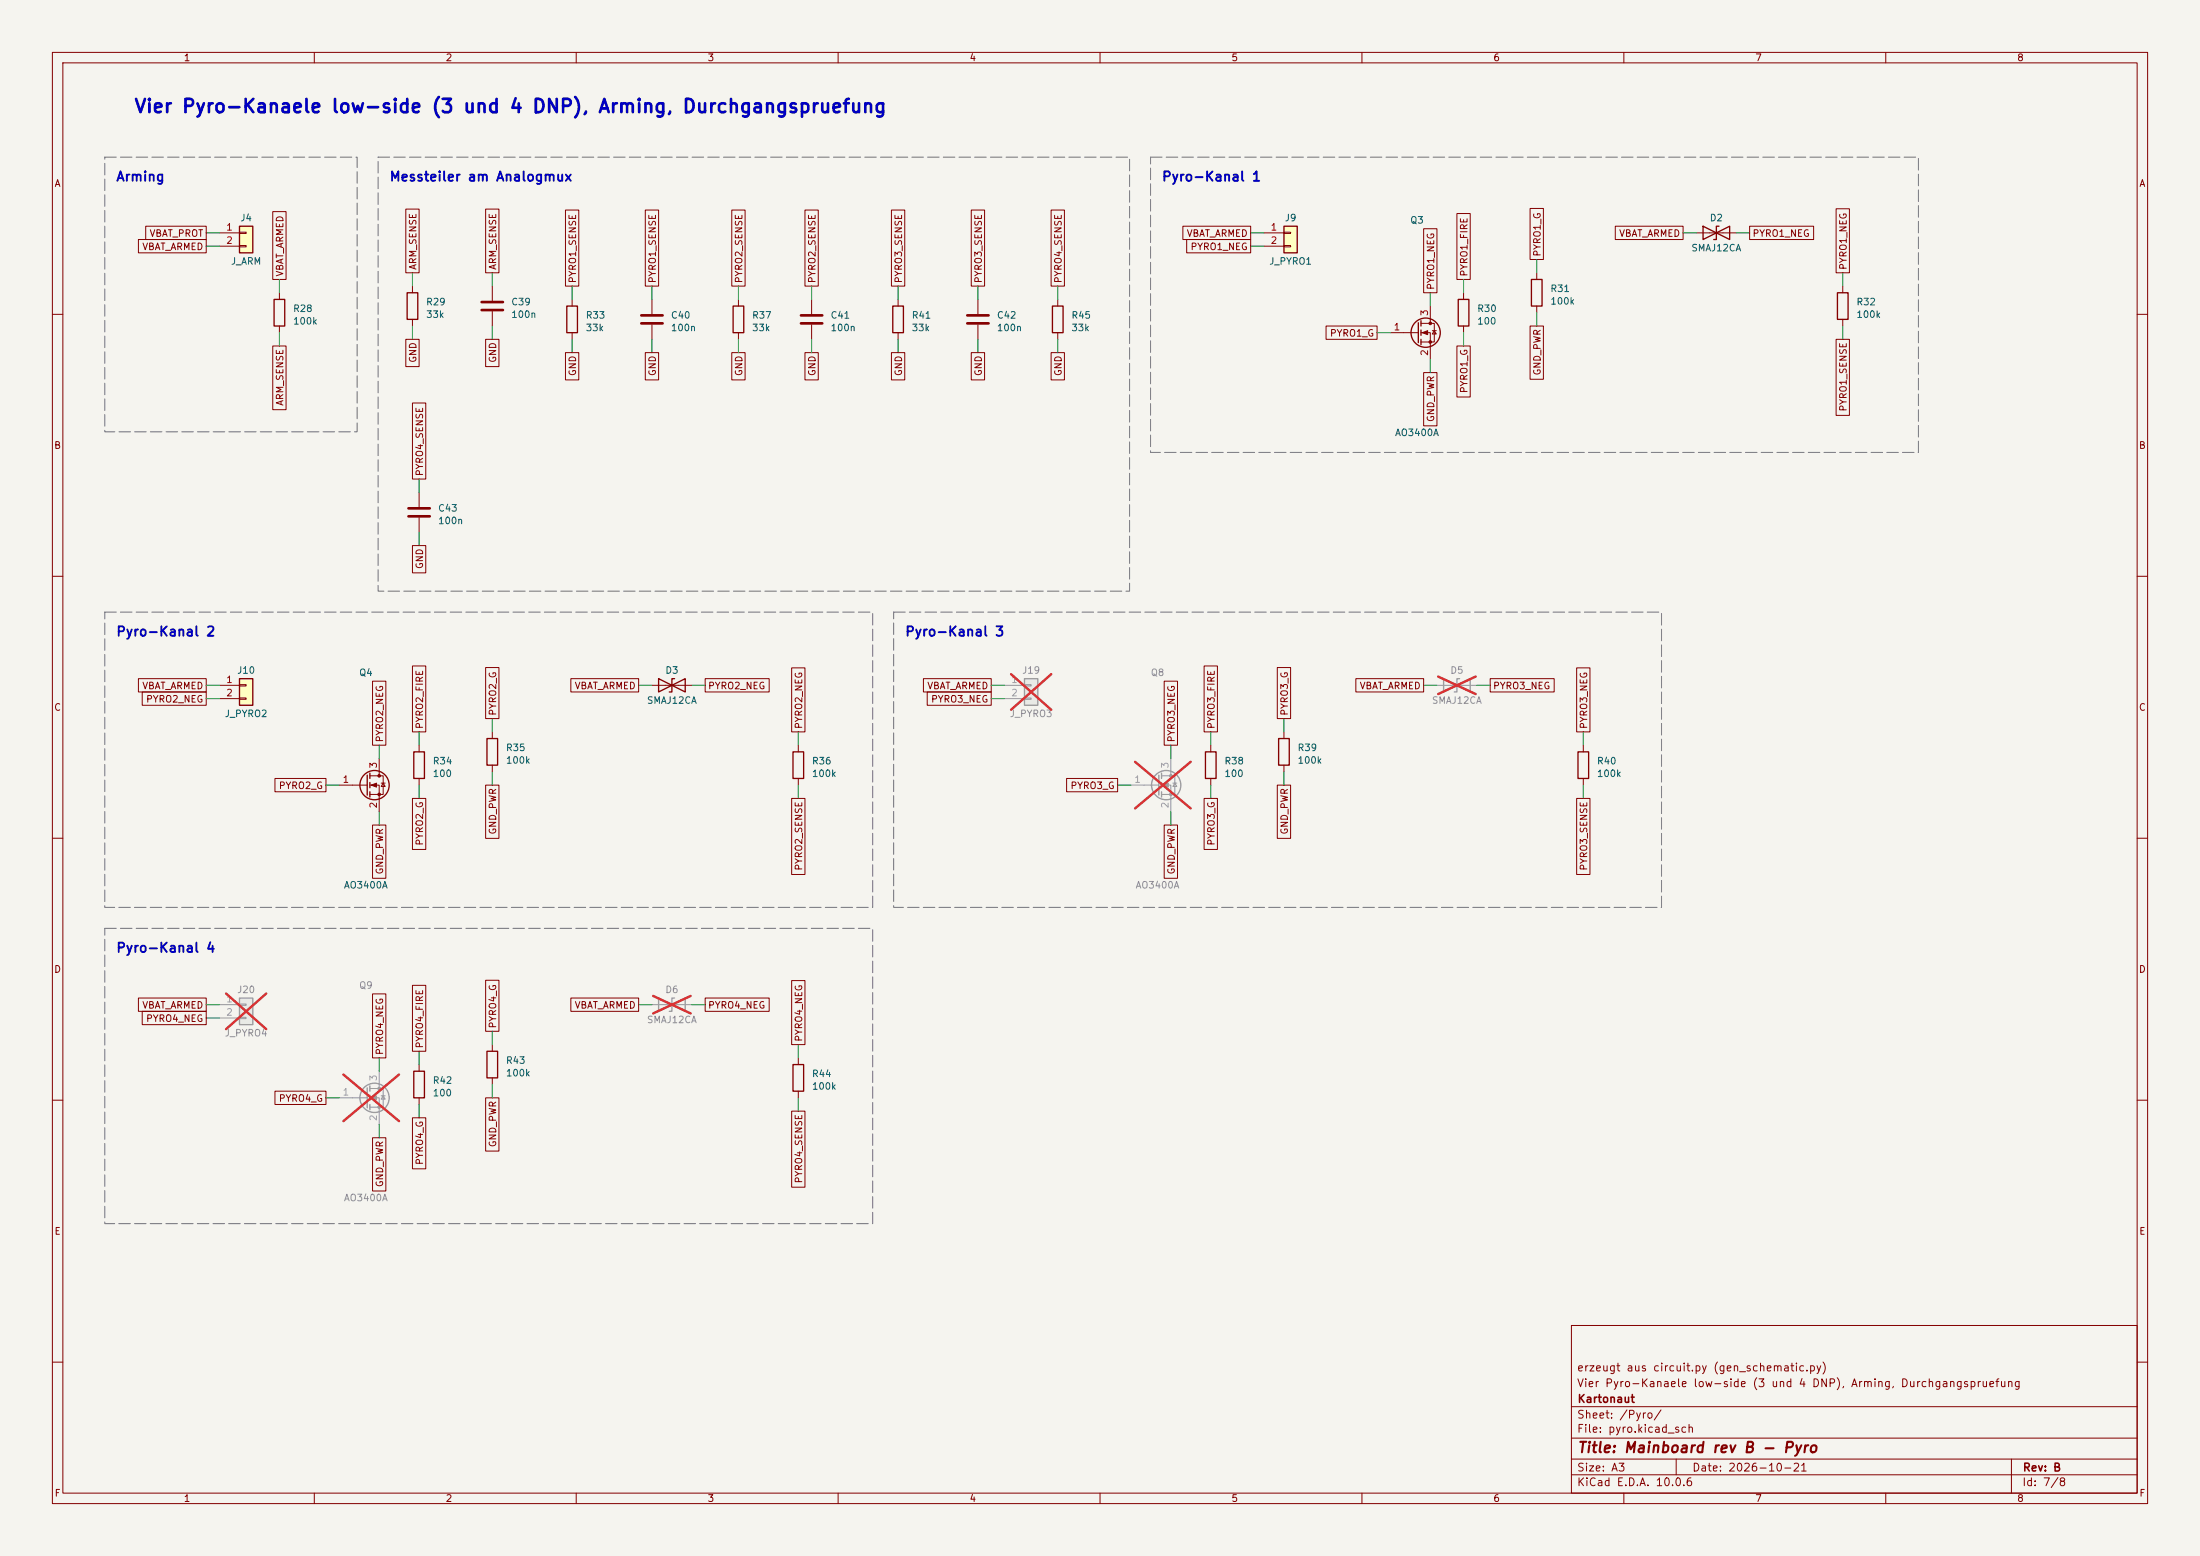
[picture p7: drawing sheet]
<svg xmlns="http://www.w3.org/2000/svg" width="420mm" height="297mm" viewBox="0 0 420 297" stroke-linecap="round" stroke-linejoin="round" font-family="sans-serif">
<path d="M0 0h420v297h-420z" fill="#f5f4ef" stroke="#f5f4ef" stroke-width=".19"/>
<g fill="none" stroke="#840000" stroke-width=".19">
<path d="M10 10h400v277h-400zM12 12h396v273h-396zM60 10v2M110 10v2M160 10v2M210 10v2M260 10v2M310 10v2M360 10v2M141 57.2v1.2M154.9 57.2v2.7M10 60h2"/>
<path d="M141 63.5v1.3M154.9 62v2.8M408 60h2M10 110h2M408 110h2M10 160h2M408 160h2M10 210h2M152.4 201.9v1.3M152.4 208.3v1.3M408 210h2M300 253h108v32h-108z"/>
<path d="M10 260h2M300 278.5h108M300 274.5h108M300 268.5h108M320 278.5v3M384 278.5v6.5M408 260h2M60 285v2M110 285v2M160 285v2M210 285v2M260 285v2"/>
<path d="M300 281.5h108M310 285v2M360 285v2"/>
</g>
<path d="M140 58.4h2v5.1h-2zM151.4 203.2h2v5.1h-2z" fill="none" stroke="#840000" stroke-width=".25"/>
<path d="M152.9 60.2h4.1M152.9 61.7h4.1" fill="none" stroke="#840000" stroke-width=".51"/>
<g fill="none" stroke="#9c9b98" stroke-width=".25">
<path d="M221.2 148v3.8M221.7 147.6v1M221.7 149.4v1M221.7 151.1v1"/>
<circle cx="222.6" cy="149.9" r="2.79"/>
</g>
<path d="M215.9 149.9h5.3M221.7 148.1h2.6v3.5h-2.6M221.7 149.9h1.8v5M223.5 144.8v3.3M223.9 149.5h.8M224.3 149.5l.4 .6h-.8z" fill="none" stroke="#9c9b98" stroke-width=".19"/>
<g fill="#9c9b98" stroke="#9c9b98" stroke-width=".19">
<path d="M222 149.9l1-.4v.7z"/>
<circle cx="223.5" cy="148.1" r=".25"/>
<circle cx="223.5" cy="151.6" r=".25"/>
</g>
<path d="M216.7 145.4l10.6 8.9M227.3 145.4l-10.6 8.9" fill="none" stroke="#e12e31" stroke-width=".46"/>
<path d="M195.6 129.5h2.5v5.1h-2.5z" fill="#ebeae8"/>
<g fill="none" stroke="#9c9b98" stroke-width=".25">
<path d="M195.6 129.5h2.5v5.1h-2.5zM125.7 190.5v2.5l5.1-2.5v2.5zM128.8 190.5h-.5v2.5h-.5M70.1 207.6v3.9M70.6 207.3v1M70.6 209v1.1M70.6 210.8v1"/>
<circle cx="71.5" cy="209.5" r="2.79"/>
</g>
<path d="M191.8 130.8h3.8M191.8 133.4h3.8M195.6 130.7h1.2v.2h-1.2zM195.6 133.2h1.2v.3h-1.2zM124.5 191.8h7.6M64.8 209.6h5.3M70.6 207.8h2.6v3.5h-2.6M70.6 209.6h1.8v5M72.4 204.5v3.3M72.8 209.2h.7M73.2 209.2l.3 .6h-.7z" fill="none" stroke="#9c9b98" stroke-width=".19"/>
<path d="M193 128.7l7.7 6.8M200.7 128.7l-7.7 6.8M124.7 190.1l7.2 3.3M131.9 190.1l-7.2 3.3M65.6 205.1l10.6 8.9M76.2 205.1l-10.6 8.9" fill="none" stroke="#e12e31" stroke-width=".46"/>
<g fill="none" stroke="#840000" stroke-width=".25">
<path d="M108.2 58.4h2v5.1h-2zM278.4 57.2h2v5h-2zM350.8 55.9h2v5.1h-2zM270.8 61.6v3.8M271.3 61.2v1M271.3 63v1M271.3 64.8v1M70.1 148v3.8M70.6 147.6v1M70.6 149.4v1M70.6 151.1v1M79 143.5h2v5.1h-2z"/>
<path d="M93 141h2v5.1h-2zM230.1 143.5h2.1v5.1h-2.1zM244.1 141h2v5.1h-2zM301.2 143.5h2.1v5.1h-2.1z"/>
<circle cx="272.2" cy="63.5" r="2.79"/>
<circle cx="71.5" cy="149.9" r="2.79"/>
</g>
<g fill="none" stroke="#840000" stroke-width=".19">
<path d="M109.2 57.2v1.2M124.5 57.2v2.7M273 58.4v3.3M279.4 55.9v1.3M351.8 54.6v1.3M109.2 63.5v1.3M124.5 62v2.8M265.4 63.5h5.4M271.3 61.7h2.5v3.6h-2.5M271.3 63.5h1.7v5.1M273.4 63.1h.8M273.8 63.1l.4 .7h-.8z"/>
<path d="M279.4 62.2v1.3M351.8 61v1.2M94 139.7v1.3M245.1 139.7v1.3M64.8 149.9h5.3M70.6 148.1h2.6v3.5h-2.6M70.6 149.9h1.8v5M72.4 144.8v3.3M72.8 149.5h.7M73.2 149.5l.3 .6h-.7zM80 142.2v1.3M80 148.6v1.3"/>
<path d="M94 146.1v1.2M231.1 142.2v1.3M231.1 148.6v1.3M245.1 146.1v1.2M302.3 142.2v1.3M302.3 148.6v1.3"/>
</g>
<g fill="#840000" stroke="#840000" stroke-width=".19">
<path d="M70.9 149.9l1-.4v.7z"/>
<path d="M271.5 63.5l1-.4v.8z"/>
<circle cx="72.4" cy="148.1" r=".25"/>
<circle cx="72.4" cy="151.6" r=".25"/>
<circle cx="273" cy="61.7" r=".25"/>
<circle cx="273" cy="65.3" r=".25"/>
</g>
<g fill="#9c9b98" stroke="#9c9b98" stroke-width=".19">
<path d="M70.9 209.6l1-.4v.7z"/>
<circle cx="72.4" cy="207.8" r=".25"/>
<circle cx="72.4" cy="211.3" r=".25"/>
</g>
<path d="M122.4 60.2h4.1M122.4 61.7h4.1" fill="none" stroke="#840000" stroke-width=".51"/>
<path d="M45.7 190.5h2.6v5.1h-2.6z" fill="#ebeae8"/>
<path d="M45.7 190.5h2.6v5.1h-2.6z" fill="none" stroke="#9c9b98" stroke-width=".25"/>
<path d="M41.9 191.8h3.8M41.9 194.3h3.8M45.7 191.6h1.3v.3h-1.3zM45.7 194.2h1.3v.2h-1.3z" fill="none" stroke="#9c9b98" stroke-width=".19"/>
<path d="M43.2 189.6l7.6 6.8M50.8 189.6l-7.6 6.8" fill="none" stroke="#e12e31" stroke-width=".46"/>
<path d="M170.4 58.4h2.1v5.1h-2.1zM200.9 58.4h2v5.1h-2zM151.4 143.5h2v5.1h-2z" fill="none" stroke="#840000" stroke-width=".25"/>
<path d="M171.4 57.2v1.2M201.9 57.2v1.2M171.4 63.5v1.3M201.9 63.5v1.3M152.4 142.2v1.3M152.4 148.6v1.3" fill="none" stroke="#840000" stroke-width=".19"/>
<path d="M45.7 129.5h2.6v5.1h-2.6z" fill="#ffffc2"/>
<path d="M77.7 55.9h2.1v5.1h-2.1zM45.7 129.5h2.6v5.1h-2.6zM125.7 129.5v2.6l5.1-2.6v2.6zM128.8 129.5h-.5v2.6h-.5M93 200.7h2v5h-2z" fill="none" stroke="#840000" stroke-width=".25"/>
<path d="M78.7 54.6v1.3M94 54.6v2.8M94 59.4v2.8M78.7 61v1.2M41.9 130.8h3.8M41.9 133.4h3.8M45.7 130.7h1.3v.2h-1.3zM45.7 133.2h1.3v.3h-1.3zM124.5 130.8h7.6M94 199.4v1.3M94 205.7v1.3" fill="none" stroke="#840000" stroke-width=".19"/>
<path d="M91.9 57.7h4.1M91.9 59.2h4.1" fill="none" stroke="#840000" stroke-width=".51"/>
<path d="M45.7 43.2h2.6v5.1h-2.6z" fill="#ffffc2"/>
<path d="M45.7 43.2h2.6v5.1h-2.6z" fill="none" stroke="#840000" stroke-width=".25"/>
<path d="M41.9 44.5h3.8M41.9 47h3.8M45.7 44.3h1.3v.3h-1.3zM45.7 46.9h1.3v.2h-1.3z" fill="none" stroke="#840000" stroke-width=".19"/>
<path d="M245.1 43.2h2.5v5.1h-2.5z" fill="#ffffc2"/>
<path d="M52.3 57.2h2.1v5h-2.1zM245.1 43.2h2.5v5.1h-2.5zM292.4 53.3h2v5.1h-2zM325.1 43.2v2.5l5.1-2.5v2.5zM328.2 43.2h-.5v2.5h-.5M79 204.5h2v5.1h-2z" fill="none" stroke="#840000" stroke-width=".25"/>
<g fill="none" stroke="#840000" stroke-width=".19">
<path d="M77.5 39.9h2.5v12.2h-2.5zM92.7 39.9h2.6v12.2h-2.6zM292.1 39.8h2.5v9.7h-2.5zM350.5 39.9h2.6v12.2h-2.6zM26.4 45.7h13v2.6h-13zM27.8 43.2h11.6v2.5h-11.6zM52.1 40.4h2.5v12.9h-2.5zM53.3 55.9v1.3M107.9 40.1h2.6v14.5h-2.6zM123.2 40.1h2.5v14.5h-2.5zM139.7 40.1h2.5v14.5h-2.5zM153.7 40.1h2.5v14.5h-2.5z"/>
<path d="M170.2 40.1h2.5v14.5h-2.5zM185.4 40.1h2.6v14.5h-2.6zM186.7 57.2v2.7M200.7 40.1h2.5v14.5h-2.5zM225.8 43.2h13v2.5h-13zM226.5 45.7h12.3v2.6h-12.3zM241.3 44.5h3.8M241.3 47h3.8M245.1 44.3h1.3v.3h-1.3zM245.1 46.9h1.3v.2h-1.3zM271.8 43.7h2.5v12.2h-2.5zM278.1 40.8h2.6v12.5h-2.6z"/>
<path d="M293.4 52.1v1.2M293.4 58.4v1.3M308.4 43.2h12.9v2.5h-12.9zM323.8 44.5h7.7M334 43.2h12.2v2.5h-12.2zM52.1 66h2.5v12.2h-2.5zM53.3 62.2v1.3M77.5 64.8h2.5v5.2h-2.5zM78.7 76.9h2.6v14.5h-2.6zM92.7 64.8h2.6v5.2h-2.6zM107.9 67.3h2.6v5.2h-2.6zM123.2 67.3h2.5v5.2h-2.5z"/>
<path d="M139.7 67.3h2.5v5.2h-2.5zM153.7 67.3h2.5v5.2h-2.5zM170.2 67.3h2.5v5.2h-2.5zM185.4 67.3h2.6v5.2h-2.6zM186.7 62v2.8M200.7 67.3h2.5v5.2h-2.5zM253.1 62.2h9.8v2.6h-9.8zM271.8 71.1h2.5v10.2h-2.5zM278.1 66h2.6v9.8h-2.6zM292.1 62.2h2.5v10.2h-2.5zM350.5 64.8h2.6v14.5h-2.6zM80 94v2.8"/>
<path d="M80 98.8v2.8M78.7 104.1h2.6v5.2h-2.6zM26.4 129.5h13v2.6h-13zM27.2 132.1h12.2v2.5h-12.2zM71.1 130h2.6v12.2h-2.6zM78.7 127.1h2.6v12.6h-2.6zM92.7 127.4h2.6v9.8h-2.6zM109 129.5h12.9v2.6h-12.9zM134.6 129.5h12.2v2.6h-12.2zM151.1 127.5h2.6v12.2h-2.6zM176.3 129.5h12.9v2.6h-12.9zM177 132.1h12.2v2.5h-12.2z"/>
<path d="M222.2 130h2.6v12.2h-2.6zM229.9 127.1h2.5v12.6h-2.5zM243.8 127.4h2.6v9.8h-2.6zM258.8 129.5h13v2.6h-13zM284.5 129.5h12.2v2.6h-12.2zM301 127.5h2.5v12.2h-2.5zM52.5 148.6h9.7v2.5h-9.7zM71.1 157.5h2.6v10.1h-2.6zM78.7 152.4h2.6v9.7h-2.6zM92.7 149.9h2.6v10.1h-2.6zM151.1 152.4h2.6v14.5h-2.6zM203.6 148.6h9.8v2.5h-9.8z"/>
<path d="M222.2 157.5h2.6v10.1h-2.6zM229.9 152.4h2.5v9.7h-2.5zM243.8 149.9h2.6v10.1h-2.6zM301 152.4h2.5v14.5h-2.5zM26.4 190.5h13v2.5h-13zM27.2 193h12.2v2.6h-12.2zM71.1 189.7h2.6v12.2h-2.6zM78.7 188.1h2.6v12.6h-2.6zM92.7 187.1h2.6v9.8h-2.6zM109 190.5h12.9v2.5h-12.9zM134.6 190.5h12.2v2.5h-12.2zM151.1 187.2h2.6v12.2h-2.6z"/>
<path d="M52.5 208.3h9.7v2.5h-9.7zM71.1 217.2h2.6v10.1h-2.6zM78.7 213.4h2.6v9.7h-2.6zM80 203.2v1.3M80 209.6v1.2M92.7 209.6h2.6v10.1h-2.6zM151.1 212.1h2.6v14.5h-2.6z"/>
</g>
<path d="M184.7 60.2h4M184.7 61.7h4M78 97h4M78 98.6h4" fill="none" stroke="#840000" stroke-width=".51"/>
<path d="M275.6 129.5v2.6l5.1-2.6v2.6zM278.6 129.5h-.5v2.6h-.5" fill="none" stroke="#9c9b98" stroke-width=".25"/>
<path d="M274.3 130.8h7.6" fill="none" stroke="#9c9b98" stroke-width=".19"/>
<path d="M274.5 129.1l7.2 3.4M281.7 129.1l-7.2 3.4" fill="none" stroke="#e12e31" stroke-width=".46"/>
<g fill="none" stroke="#009600" stroke-width=".19">
<path d="M39.4 44.5h2.5M39.4 47h2.5M53.3 53.3v2.6M78.7 52.1v2.5M94 52.1v2.5M109.2 54.6v2.6M124.5 54.6v2.6M141 54.6v2.6M154.9 54.6v2.6M171.4 54.6v2.6M186.7 54.6v2.6M201.9 54.6v2.6"/>
<path d="M238.8 44.5h2.5M238.8 47h2.5M273 55.9v2.5M279.4 53.3v2.6M293.4 49.5v2.6M293.4 59.7v2.5M321.3 44.5h2.5M331.5 44.5h2.5M351.8 52.1v2.5M53.3 63.5v2.5M78.7 62.2v2.6M94 62.2v2.6"/>
<path d="M109.2 64.8v2.5M124.5 64.8v2.5M141 64.8v2.5M154.9 64.8v2.5M171.4 64.8v2.5M186.7 64.8v2.5M201.9 64.8v2.5M262.9 63.5h2.5M273 68.6v2.5M279.4 63.5v2.5M351.8 62.2v2.6M80 91.4v2.6"/>
<path d="M80 101.6v2.5M39.4 133.4h2.5M39.4 130.8h2.5M80 139.7v2.5M94 137.2v2.5M121.9 130.8h2.6M132.1 130.8h2.5M152.4 139.7v2.5M189.2 133.4h2.6M189.2 130.8h2.6M231.1 139.7v2.5M245.1 137.2v2.5"/>
<path d="M271.8 130.8h2.5M281.9 130.8h2.6M302.3 139.7v2.5M62.2 149.9h2.6M72.4 142.2v2.6M72.4 154.9v2.6M80 149.9v2.5M94 147.3v2.6M152.4 149.9v2.5M213.4 149.9h2.5M223.5 142.2v2.6M223.5 154.9v2.6"/>
<path d="M231.1 149.9v2.5M245.1 147.3v2.6M302.3 149.9v2.5M39.4 191.8h2.5M39.4 194.3h2.5M94 196.9v2.5M121.9 191.8h2.6M132.1 191.8h2.5M152.4 199.4v2.5M62.2 209.6h2.6M72.4 201.9v2.6M72.4 214.6v2.6"/>
<path d="M80 200.7v2.5M80 210.8v2.6M94 207v2.6M152.4 209.6v2.5"/>
</g>
<path d="M20 30h48.2v52.4h-48.2zM72.2 30h143.4v82.8h-143.4zM219.6 30h146.6v56.4h-146.6zM20 116.8h146.6v56.4h-146.6zM170.6 116.8h146.6v56.4h-146.6zM20 177.2h146.6v56.4h-146.6z" fill="none" stroke="#787878" stroke-width=".2" stroke-dasharray="2.2 .8"/>
<text font-size="2.5" fill="#0000c2" x="25.5" y="22.2">Vier Pyro-Kanaele low-side (3 und 4 DNP), Arming, Durchgangspruefung</text>
<text font-size="2" fill="#840000" x="301" y="277.8">Title: Mainboard rev B - Pyro</text>
<g font-size="1.8" fill="#0000c2">
<text x="22.1" y="35.1">Arming</text>
<text x="74.2" y="35.1">Messteiler am Analogmux</text>
<text x="221.7" y="35.1">Pyro-Kanal 1</text>
<text x="22.1" y="121.9">Pyro-Kanal 2</text>
<text x="172.7" y="121.9">Pyro-Kanal 3</text>
<text x="22.1" y="182.3">Pyro-Kanal 4</text>
</g>
<g font-size="1.5" fill="#840000">
<text x="300.9" y="262.1">erzeugt aus circuit.py (gen_schematic.py)</text>
<text x="300.9" y="265.1">Vier Pyro-Kanaele low-side (3 und 4 DNP), Arming, Durchgangspruefung</text>
<text x="301" y="268.1">Kartonaut</text>
<text x="300.9" y="273.8">File: pyro.kicad_sch</text>
<text x="300.9" y="271.1">Sheet: /Pyro/</text>
<text x="300.9" y="281.2">Size: A3</text>
<text x="322.9" y="281.2">Date: 2026-10-21</text>
<text x="386" y="281.2">Rev: B</text>
<text x="300.9" y="284">KiCad E.D.A. 10.0.6</text>
<text x="385.9" y="284">Id: 7/8</text>
</g>
<g font-size="1.3" fill="#840000">
<text x="35" y="12">1</text>
<text x="85" y="12">2</text>
<text x="135" y="12">3</text>
<text x="185" y="12">4</text>
<text x="235" y="12">5</text>
<text x="285" y="12">6</text>
<text x="335" y="12">7</text>
<text x="385" y="12">8</text>
<text x="10.3" y="36">A</text>
<text x="408.3" y="36">A</text>
<text x="28.4" y="45.5">VBAT_PROT</text>
<text x="226.4" y="45.5">VBAT_ARMED</text>
<text x="309" y="45.5">VBAT_ARMED</text>
<text x="334.5" y="45.5">PYRO1_NEG</text>
<text x="27.1" y="48">VBAT_ARMED</text>
<text x="54.4" y="52.9" transform="rotate(-90 54.4 52.9)">VBAT_ARMED</text>
<text x="79.8" y="51.6" transform="rotate(-90 79.8 51.6)">ARM_SENSE</text>
<text x="95" y="51.6" transform="rotate(-90 95 51.6)">ARM_SENSE</text>
<text x="227.2" y="48">PYRO1_NEG</text>
<text x="280.5" y="52.9" transform="rotate(-90 280.5 52.9)">PYRO1_FIRE</text>
<text x="294.4" y="49.1" transform="rotate(-90 294.4 49.1)">PYRO1_G</text>
<text x="352.8" y="51.6" transform="rotate(-90 352.8 51.6)">PYRO1_NEG</text>
<text x="110.3" y="54.2" transform="rotate(-90 110.3 54.2)">PYRO1_SENSE</text>
<text x="125.5" y="54.2" transform="rotate(-90 125.5 54.2)">PYRO1_SENSE</text>
<text x="142" y="54.2" transform="rotate(-90 142 54.2)">PYRO2_SENSE</text>
<text x="156" y="54.2" transform="rotate(-90 156 54.2)">PYRO2_SENSE</text>
<text x="172.5" y="54.2" transform="rotate(-90 172.5 54.2)">PYRO3_SENSE</text>
<text x="187.7" y="54.2" transform="rotate(-90 187.7 54.2)">PYRO3_SENSE</text>
<text x="203" y="54.2" transform="rotate(-90 203 54.2)">PYRO4_SENSE</text>
<text x="274.1" y="55.4" transform="rotate(-90 274.1 55.4)">PYRO1_NEG</text>
<text x="253.8" y="64.6">PYRO1_G</text>
<text x="79.8" y="69.3" transform="rotate(-90 79.8 69.3)">GND</text>
<text x="95" y="69.3" transform="rotate(-90 95 69.3)">GND</text>
<text x="110.3" y="71.9" transform="rotate(-90 110.3 71.9)">GND</text>
<text x="125.5" y="71.9" transform="rotate(-90 125.5 71.9)">GND</text>
<text x="142" y="71.9" transform="rotate(-90 142 71.9)">GND</text>
<text x="156" y="71.9" transform="rotate(-90 156 71.9)">GND</text>
<text x="172.5" y="71.9" transform="rotate(-90 172.5 71.9)">GND</text>
<text x="187.7" y="71.9" transform="rotate(-90 187.7 71.9)">GND</text>
<text x="203" y="71.9" transform="rotate(-90 203 71.9)">GND</text>
<text x="294.4" y="71.8" transform="rotate(-90 294.4 71.8)">GND_PWR</text>
<text x="54.4" y="77.6" transform="rotate(-90 54.4 77.6)">ARM_SENSE</text>
<text x="280.5" y="75.1" transform="rotate(-90 280.5 75.1)">PYRO1_G</text>
<text x="274.1" y="80.7" transform="rotate(-90 274.1 80.7)">GND_PWR</text>
<text x="352.8" y="78.7" transform="rotate(-90 352.8 78.7)">PYRO1_SENSE</text>
<text x="10.2" y="86">B</text>
<text x="408.2" y="86">B</text>
<text x="81.1" y="91" transform="rotate(-90 81.1 91)">PYRO4_SENSE</text>
<text x="81.1" y="108.7" transform="rotate(-90 81.1 108.7)">GND</text>
<text x="27.1" y="131.9">VBAT_ARMED</text>
<text x="109.6" y="131.9">VBAT_ARMED</text>
<text x="135.1" y="131.9">PYRO2_NEG</text>
<text x="176.9" y="131.9">VBAT_ARMED</text>
<text x="259.5" y="131.9">VBAT_ARMED</text>
<text x="284.9" y="131.9">PYRO3_NEG</text>
<text x="10.2" y="136">C</text>
<text x="27.8" y="134.4">PYRO2_NEG</text>
<text x="95" y="136.7" transform="rotate(-90 95 136.7)">PYRO2_G</text>
<text x="177.6" y="134.4">PYRO3_NEG</text>
<text x="246.2" y="136.7" transform="rotate(-90 246.2 136.7)">PYRO3_G</text>
<text x="408.2" y="136">C</text>
<text x="73.4" y="141.8" transform="rotate(-90 73.4 141.8)">PYRO2_NEG</text>
<text x="81.1" y="139.3" transform="rotate(-90 81.1 139.3)">PYRO2_FIRE</text>
<text x="153.5" y="139.3" transform="rotate(-90 153.5 139.3)">PYRO2_NEG</text>
<text x="224.6" y="141.8" transform="rotate(-90 224.6 141.8)">PYRO3_NEG</text>
<text x="232.2" y="139.3" transform="rotate(-90 232.2 139.3)">PYRO3_FIRE</text>
<text x="303.3" y="139.3" transform="rotate(-90 303.3 139.3)">PYRO3_NEG</text>
<text x="53.1" y="150.9">PYRO2_G</text>
<text x="204.3" y="150.9">PYRO3_G</text>
<text x="81.1" y="161.5" transform="rotate(-90 81.1 161.5)">PYRO2_G</text>
<text x="95" y="159.4" transform="rotate(-90 95 159.4)">GND_PWR</text>
<text x="232.2" y="161.5" transform="rotate(-90 232.2 161.5)">PYRO3_G</text>
<text x="246.2" y="159.4" transform="rotate(-90 246.2 159.4)">GND_PWR</text>
<text x="73.4" y="167" transform="rotate(-90 73.4 167)">GND_PWR</text>
<text x="153.5" y="166.3" transform="rotate(-90 153.5 166.3)">PYRO2_SENSE</text>
<text x="224.6" y="167" transform="rotate(-90 224.6 167)">GND_PWR</text>
<text x="303.3" y="166.3" transform="rotate(-90 303.3 166.3)">PYRO3_SENSE</text>
<text x="10.2" y="186">D</text>
<text x="408.2" y="186">D</text>
<text x="27.1" y="192.8">VBAT_ARMED</text>
<text x="27.8" y="195.4">PYRO4_NEG</text>
<text x="95" y="196.4" transform="rotate(-90 95 196.4)">PYRO4_G</text>
<text x="109.6" y="192.8">VBAT_ARMED</text>
<text x="135.1" y="192.8">PYRO4_NEG</text>
<text x="73.4" y="201.5" transform="rotate(-90 73.4 201.5)">PYRO4_NEG</text>
<text x="81.1" y="200.2" transform="rotate(-90 81.1 200.2)">PYRO4_FIRE</text>
<text x="153.5" y="198.9" transform="rotate(-90 153.5 198.9)">PYRO4_NEG</text>
<text x="53.1" y="210.6">PYRO4_G</text>
<text x="95" y="219.1" transform="rotate(-90 95 219.1)">GND_PWR</text>
<text x="73.4" y="226.7" transform="rotate(-90 73.4 226.7)">GND_PWR</text>
<text x="81.1" y="222.5" transform="rotate(-90 81.1 222.5)">PYRO4_G</text>
<text x="153.5" y="226" transform="rotate(-90 153.5 226)">PYRO4_SENSE</text>
<text x="10.3" y="236">E</text>
<text x="408.3" y="236">E</text>
<text x="10.3" y="286">F</text>
<text x="35" y="287">1</text>
<text x="85" y="287">2</text>
<text x="135" y="287">3</text>
<text x="185" y="287">4</text>
<text x="235" y="287">5</text>
<text x="285" y="287">6</text>
<text x="335" y="287">7</text>
<text x="385" y="287">8</text>
<text x="408.3" y="286">F</text>
</g>
<g font-size="1.3" fill="#a90000">
<text x="43.1" y="44.3">1</text>
<text x="43.1" y="46.9">2</text>
<text x="242.5" y="44.3">1</text>
<text x="242.5" y="46.9">2</text>
<text x="266" y="63.4">1</text>
<text x="272.9" y="60.4" transform="rotate(-90 272.9 60.4)">3</text>
<text x="272.9" y="68" transform="rotate(-90 272.9 68)">2</text>
<text x="43.1" y="130.7">1</text>
<text x="43.1" y="133.2">2</text>
<text x="65.3" y="149.7">1</text>
<text x="72.3" y="146.8" transform="rotate(-90 72.3 146.8)">3</text>
<text x="72.3" y="154.4" transform="rotate(-90 72.3 154.4)">2</text>
</g>
<g font-size="1.3" fill="#006464">
<text x="45.8" y="42.5">J4</text>
<text x="245.2" y="42.5">J9</text>
<text x="269.1" y="43">Q3</text>
<text x="326.3" y="42.5">D2</text>
<text x="44" y="50.8">J_ARM</text>
<text x="242.2" y="50.8">J_PYRO1</text>
<text x="322.8" y="48.3">SMAJ12CA</text>
<text x="55.8" y="59.9">R28</text>
<text x="81.2" y="58.6">R29</text>
<text x="97.5" y="58.6">C39</text>
<text x="281.9" y="59.9">R30</text>
<text x="295.9" y="56">R31</text>
<text x="295.9" y="58.4">100k</text>
<text x="354.3" y="58.6">R32</text>
<text x="55.8" y="62.3">100k</text>
<text x="81.2" y="61">33k</text>
<text x="97.5" y="61">100n</text>
<text x="111.7" y="61.1">R33</text>
<text x="111.7" y="63.5">33k</text>
<text x="128" y="61.1">C40</text>
<text x="128" y="63.5">100n</text>
<text x="143.5" y="61.1">R37</text>
<text x="143.5" y="63.5">33k</text>
<text x="158.5" y="61.1">C41</text>
<text x="158.5" y="63.5">100n</text>
<text x="174" y="61.1">R41</text>
<text x="174" y="63.5">33k</text>
<text x="190.2" y="61.1">C42</text>
<text x="190.2" y="63.5">100n</text>
<text x="204.4" y="61.1">R45</text>
<text x="204.4" y="63.5">33k</text>
<text x="281.9" y="62.3">100</text>
<text x="354.3" y="61">100k</text>
<text x="266.2" y="83.5">AO3400A</text>
<text x="83.5" y="98">C43</text>
<text x="83.5" y="100.4">100n</text>
<text x="45.2" y="128.9">J10</text>
<text x="68.5" y="129.3">Q4</text>
<text x="126.9" y="128.9">D3</text>
<text x="42.8" y="137.2">J_PYRO2</text>
<text x="123.4" y="134.6">SMAJ12CA</text>
<text x="96.5" y="143.7">R35</text>
<text x="247.6" y="143.7">R39</text>
<text x="82.5" y="146.2">R34</text>
<text x="82.5" y="148.6">100</text>
<text x="96.5" y="146.1">100k</text>
<text x="154.9" y="146.2">R36</text>
<text x="154.9" y="148.6">100k</text>
<text x="233.6" y="146.2">R38</text>
<text x="233.6" y="148.6">100</text>
<text x="247.6" y="146.1">100k</text>
<text x="304.8" y="146.2">R40</text>
<text x="304.8" y="148.6">100k</text>
<text x="65.6" y="169.9">AO3400A</text>
<text x="96.5" y="203.4">R43</text>
<text x="82.5" y="207.2">R42</text>
<text x="82.5" y="209.6">100</text>
<text x="96.5" y="205.8">100k</text>
<text x="154.9" y="205.9">R44</text>
<text x="154.9" y="208.3">100k</text>
</g>
<g font-size="1.3" fill="#a5a4a2">
<text x="192.9" y="130.7">1</text>
<text x="192.9" y="133.2">2</text>
<text x="216.4" y="149.7">1</text>
<text x="223.4" y="146.8" transform="rotate(-90 223.4 146.8)">3</text>
<text x="223.4" y="154.4" transform="rotate(-90 223.4 154.4)">2</text>
<text x="43.1" y="191.6">1</text>
<text x="43.1" y="194.2">2</text>
<text x="65.3" y="209.4">1</text>
<text x="72.3" y="206.5" transform="rotate(-90 72.3 206.5)">3</text>
<text x="72.3" y="214.1" transform="rotate(-90 72.3 214.1)">2</text>
</g>
<g font-size="1.3" fill="#939391">
<text x="195" y="128.9">J19</text>
<text x="219.6" y="129.3">Q8</text>
<text x="276.8" y="128.9">D5</text>
<text x="192.7" y="137.2">J_PYRO3</text>
<text x="273.3" y="134.6">SMAJ12CA</text>
<text x="216.7" y="169.9">AO3400A</text>
<text x="45.2" y="189.9">J20</text>
<text x="68.5" y="189">Q9</text>
<text x="126.9" y="189.9">D6</text>
<text x="123.4" y="195.6">SMAJ12CA</text>
<text x="42.8" y="198.1">J_PYRO4</text>
<text x="65.6" y="229.6">AO3400A</text>
</g>
</svg>
